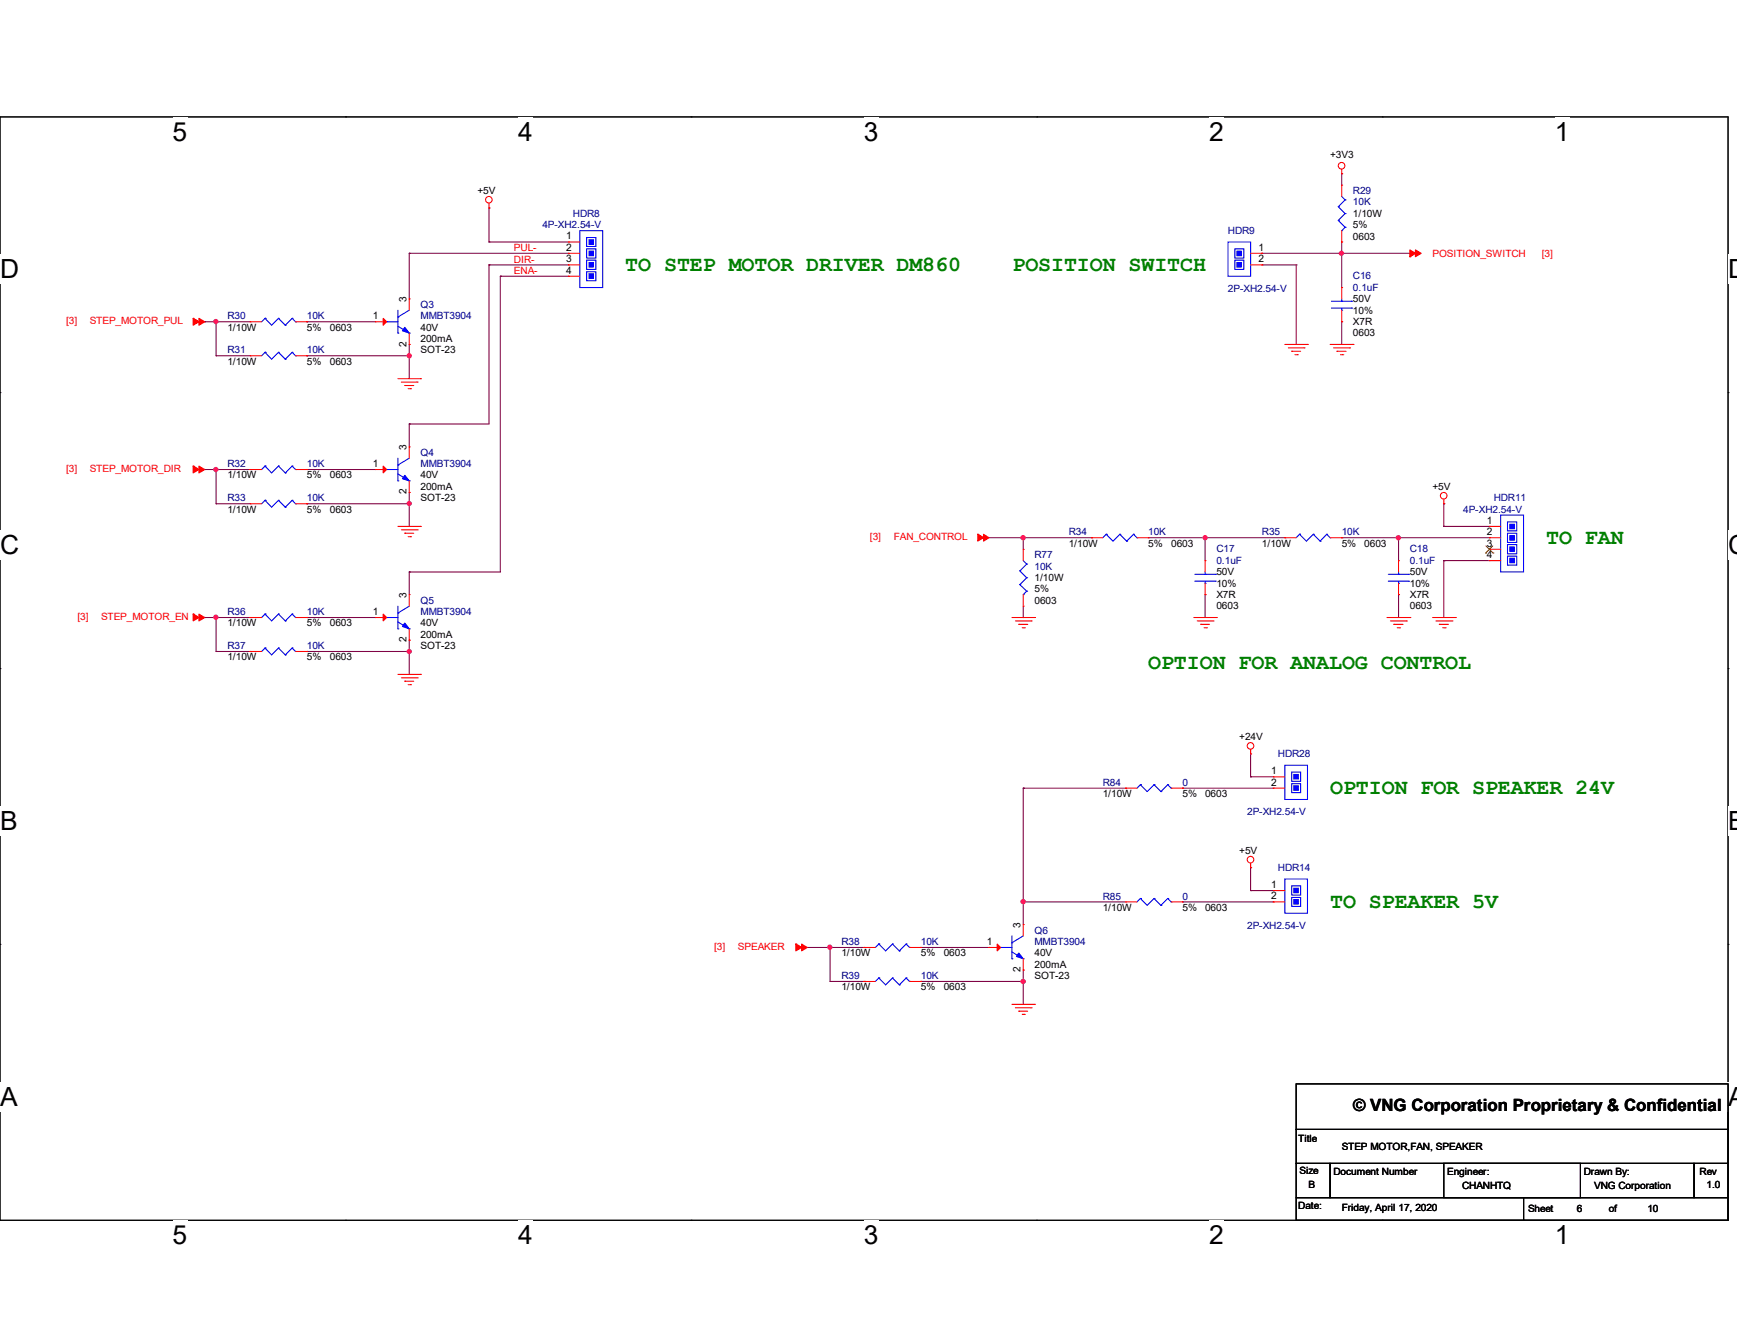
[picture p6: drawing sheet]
<svg xmlns="http://www.w3.org/2000/svg" width="279mm" height="216mm" viewBox="0 0 279 216" stroke-linecap="round" stroke-linejoin="round" font-family="sans-serif">
<path d="M0 18.8h278v177.4h-278z" fill="none" stroke="#000" stroke-width=".17"/>
<g fill="#fff">
<path d="M27.8 18.8h2.3v4.7h-2.3z"/>
<path d="M27.8 196.2h2.3v4.7h-2.3z"/>
</g>
<path d="M55.6 18.8h.1M55.6 196.2h.1" fill="none" stroke="#000" stroke-width=".17"/>
<g fill="#fff">
<path d="M83.4 18.8h2.3v4.7h-2.3z"/>
<path d="M83.4 196.2h2.3v4.7h-2.3z"/>
</g>
<path d="M111.2 18.8h.1M111.2 196.2h.1" fill="none" stroke="#000" stroke-width=".17"/>
<g fill="#fff">
<path d="M138.9 18.8h2.4v4.7h-2.4z"/>
<path d="M138.9 196.2h2.4v4.7h-2.4z"/>
</g>
<path d="M166.8 18.8h.1M166.8 196.2h.1" fill="none" stroke="#000" stroke-width=".17"/>
<g fill="#fff">
<path d="M194.5 18.8h2.4v4.7h-2.4z"/>
<path d="M194.5 196.2h2.4v4.7h-2.4z"/>
</g>
<path d="M222.3 18.8h.1M222.3 196.2h.1" fill="none" stroke="#000" stroke-width=".17"/>
<g fill="#fff">
<path d="M250.1 18.8h2.4v4.7h-2.4z"/>
<path d="M250.1 196.2h2.4v4.7h-2.4z"/>
<path d="M0 40.9h3v4.8h-3z"/>
<path d="M278 40.9h1.4v4.8h-1.4z"/>
<path d="M0 85.3h3v4.7h-3z"/>
<path d="M278 85.3h1.4v4.7h-1.4z"/>
</g>
<path d="M0 63.1h.1M278 63.1h.1" fill="none" stroke="#000" stroke-width=".17"/>
<g fill="#fff">
<path d="M0 129.6h2.8v4.8h-2.8z"/>
<path d="M278 129.6h1.4v4.8h-1.4z"/>
</g>
<path d="M0 107.5h.1M278 107.5h.1" fill="none" stroke="#000" stroke-width=".17"/>
<g fill="#fff">
<path d="M0 173.9h2.8v4.8h-2.8z"/>
<path d="M277.9 173.9h1.5v4.8h-1.5z"/>
</g>
<path d="M0 151.8h.1M278 151.8h.1M208.5 174.2h69.5v7.4h-69.5zM208.5 181.6h69.5v5.4h-69.5zM208.5 187h5.5v5.5h-5.5zM208.5 192.5h36.6v3.7h-36.6zM214 187h58.5v5.5h-58.5zM232.2 187h22v5.5h-22zM245.1 192.5h32.9v3.7h-32.9zM272.5 187h5.5v5.5h-5.5z" fill="none" stroke="#000" stroke-width=".17"/>
<g fill="none" stroke="#800040" stroke-width=".17">
<path d="M78.7 33.4h.1M78.7 38.9h.1M78.7 33.4v5.5M78.7 38.9h12.7M215.8 38.9h.1M215.8 27.9h.1M215.8 27.9v1.9M215.8 38.9v7.3M32.9 51.7h.1M32.9 51.7h7.3M34.8 51.7h.1M34.8 57.2h.1"/>
<path d="M34.8 57.2h5.4M34.8 51.7v5.5M49.4 51.7h.1M49.4 57.2h.1M49.4 51.7h11M49.4 57.2h16.4M65.8 57.2h.1M65.8 55.4h.1M65.8 40.7h.1M65.8 40.7v7.3M65.8 55.4v5.5M65.8 40.7h25.6"/>
<path d="M78.7 42.6h.1M78.7 42.6v25.6h-12.9M78.7 42.6h12.7M80.5 44.4h.1M80.5 44.4v47.5h-14.7M80.5 44.4h10.9M203 40.7h.1M203 42.6h.1M203 40.7h23.8M203 42.6h5.5M208.5 42.6h.1M208.5 42.6v12.8"/>
<path d="M215.8 51.7h.1M215.8 40.7h.1M215.8 51.7v3.7M226.8 40.7h.1M32.9 75.5h.1M32.9 75.5h7.3M34.8 75.5h.1M34.8 75.5v5.5M49.4 75.5h.1M49.4 75.5h11M65.8 79.2h.1M65.8 68.2h.1"/>
<path d="M65.8 68.2v3.6M65.8 79.2v5.4M32.9 99.3h.1M32.9 99.3h7.3M34.8 81h.1M34.8 99.3h.1M34.8 99.3v5.4M34.8 81h5.4M49.4 81h.1M49.4 99.3h.1M49.4 81h16.4M49.4 99.3h11"/>
<path d="M65.8 81h.1M65.8 91.9h.1M65.8 91.9v3.7M159.1 86.4h16.5M164.6 86.4h.1M164.6 99.3h.1M164.6 86.4v1.9M164.6 97.5v1.8M175.6 86.4h.1M184.7 86.4h.1M184.7 86.4h22M193.8 86.4h.1"/>
<path d="M193.8 95.6h.1M193.8 86.4v3.7M193.8 95.6v3.7M215.8 86.4h.1M215.8 86.4h23.8M225 86.4h.1M225 95.6h.1M225 86.4v3.7M225 95.6v3.7M232.2 84.6h.1M232.2 90.1h.1M232.2 81h.1"/>
<path d="M232.2 84.6h7.4M232.2 90.1h7.4M232.2 81v3.6M232.2 90.1v9.2M34.8 104.7h.1M34.8 104.7h5.4M49.4 104.7h.1M49.4 104.7h16.4M65.8 102.9h.1M65.8 104.7h.1M65.8 102.9v5.5M164.6 126.7h.1"/>
<path d="M164.6 126.7v21.9M164.6 126.7h16.5M190.2 126.7h.1M190.2 126.7h14.6M201.2 139.5h.1M201.2 124.9h.1M201.2 121.2h.1M201.2 121.2v3.7M201.2 139.5v3.7M201.2 124.9h3.6M129.8 152.3h.1M129.8 152.3h9.2"/>
<path d="M133.5 152.3h.1M133.5 157.8h.1M133.5 157.8h5.5M133.5 152.3v5.5M148.1 152.3h.1M148.1 157.8h.1M148.1 152.3h11M148.1 157.8h16.5M164.6 157.8h.1M164.6 156h.1M164.6 145h.1M164.6 156v5.5"/>
<path d="M164.6 145h16.5M190.2 145h.1M190.2 145h14.6M201.2 143.2h.1M201.2 143.2h3.6"/>
</g>
<g fill="#f0f" stroke="#f0f" stroke-width=".17">
<circle cx="65.8" cy="57.2" r=".34"/>
<circle cx="34.7" cy="51.7" r=".34"/>
<circle cx="65.8" cy="80.9" r=".34"/>
<circle cx="34.7" cy="75.5" r=".34"/>
<circle cx="65.8" cy="104.7" r=".34"/>
<circle cx="34.7" cy="99.2" r=".34"/>
<circle cx="215.8" cy="40.7" r=".34"/>
<circle cx="224.9" cy="86.4" r=".34"/>
<circle cx="193.8" cy="86.4" r=".34"/>
<circle cx="133.5" cy="152.3" r=".34"/>
<circle cx="164.6" cy="157.8" r=".35"/>
<circle cx="164.6" cy="86.4" r=".35"/>
<circle cx="164.6" cy="144.9" r=".35"/>
</g>
<g fill="none" stroke="#f00" stroke-width=".17">
<path d="M78.7 33.4h.1M78.7 32.7v.7M91.4 38.9h.1M91.4 38.9h1.9M215.8 27.9h.1M215.8 29.8h.1M215.8 38.9h.1M215.8 27.2v.7M215.8 29.8v1.8M215.8 37.1v1.8M31.1 51.2h.1M31.1 51.2l.9 .5"/>
<path d="M40.2 57.2h.1M40.2 51.7h.1M40.2 57.2h1.9M40.2 51.7h1.9M47.5 57.2h1.9M47.5 51.7h1.9M49.4 57.2h.1M49.4 51.7h.1M60.4 51.7h.1M60.4 51.7h1.8M65.8 55.4h.1M65.8 48h.1"/>
<path d="M65.8 48v1.9M65.8 53.6v1.8M91.4 42.6h.1M91.4 40.7h.1M91.4 44.4h.1M91.4 40.7h1.9M91.4 42.6h1.9M91.4 44.4h1.9M201.2 40.7h1.8M201.2 42.6h1.8M203 40.7h.1M203 42.6h.1"/>
<path d="M206.7 55.4h3.6M207.2 55.9h2.6M207.8 56.5h.1M207.8 56.5h1.4M208.3 57h.4M208.7 57h.1M209.8 55.9h.1M210.3 55.4h.1M214 55.4h3.6M214.5 55.9h2.6M215.1 56.5h.1M215.1 56.5h1.4"/>
<path d="M215.6 57h.4M215.8 46.2h.1M215.8 51.7h.1M215.8 46.2v1.8M215.8 49.9v1.8M216 57h.1M217.1 55.9h.1M217.6 55.4h.1M226.8 41.3h.1M227.7 40.7l-.9 .6M31.1 74.9h.1M31.1 74.9l.9 .6"/>
<path d="M40.2 75.5h.1M40.2 75.5h1.9M47.5 75.5h1.9M49.4 75.5h.1M60.4 75.5h.1M60.4 75.5h1.8M64 60.9h3.6M64.6 61.4h2.5M65.1 62h.1M65.1 62h1.4M65.7 62.5h.3M65.8 79.2h.1"/>
<path d="M65.8 71.8h.1M65.8 71.8v1.9M65.8 77.3v1.9M66 62.5h.1M67.1 61.4h.1M67.6 60.9h.1M31.1 98.7h.1M31.1 98.7l.9 .6M40.2 81h.1M40.2 99.3h.1M40.2 99.3h1.9M40.2 81h1.9"/>
<path d="M47.5 99.3h1.9M47.5 81h1.9M49.4 81h.1M49.4 99.3h.1M60.4 99.3h.1M60.4 99.3h1.8M64 84.6h3.6M64.6 85.2h2.5M65.1 85.7h.1M65.1 85.7h1.4M65.7 86.3h.3M65.8 95.6h.1"/>
<path d="M65.8 95.6v1.9M66 86.3h.1M67.1 85.2h.1M67.6 84.6h.1M157.3 85.9h.1M157.3 85.9l.9 .5M162.8 99.3h3.6M163.3 99.8h2.6M164.6 88.3h.1M164.6 97.5h.1M164.6 88.3v1.8M164.6 95.6v1.9"/>
<path d="M165.9 99.8h.1M166.4 99.3h.1M175.6 86.4h.1M175.6 86.4h1.8M182.9 86.4h1.8M184.7 86.4h.1M192 99.3h3.7M192.6 99.8h2.5M193.8 90.1h.1M193.8 95.6h.1M193.8 90.1v1.8M193.8 93.8v1.8"/>
<path d="M195.1 99.8h.1M195.7 99.3h.1M206.7 86.4h.1M206.7 86.4h1.8M214 86.4h1.8M215.8 86.4h.1M223.1 99.3h3.7M223.6 99.8h2.6M225 90.1h.1M225 95.6h.1M225 90.1v1.8M225 93.8v1.8"/>
<path d="M226.2 99.8h.1M226.8 99.3h.1M230.4 99.3h3.7M231 99.8h2.6M232.2 81h.1M232.2 80.3v.7M233.6 99.8h.1M234.1 99.3h.1M239.6 84.6h.1M239.6 88.3h.1M239.6 86.4h.1M239.6 90.1h.1"/>
<path d="M239.6 84.6h1.8M239.6 86.4h1.8M239.6 88.3h1.8M239.6 90.1h1.8M40.2 104.7h.1M40.2 104.7h1.9M47.5 104.7h1.9M49.4 104.7h.1M64 108.4h3.6M64.6 109h2.5M65.1 109.5h.1M65.1 109.5h1.4"/>
<path d="M65.7 110.1h.3M65.8 102.9h.1M65.8 101.1v1.8M66 110.1h.1M67.1 109h.1M67.6 108.4h.1M163.9 100.4h.1M163.9 100.4h1.4M164.4 100.9h.4M164.8 100.9h.1M193.1 100.4h.1M193.1 100.4h1.5"/>
<path d="M193.7 100.9h.4M194.1 100.9h.1M224.2 100.4h.1M224.2 100.4h1.5M224.7 100.9h.4M225.1 100.9h.1M231.5 100.4h.1M231.5 100.4h1.5M232.1 100.9h.4M232.5 100.9h.1M181.1 126.7h.1M181.1 126.7h1.8"/>
<path d="M188.4 126.7h1.8M190.2 126.7h.1M201.2 139.5h.1M201.2 121.2h.1M201.2 120.5v.7M201.2 138.8v.7M204.8 124.9h.1M204.8 126.7h.1M204.8 124.9h1.9M204.8 126.7h1.9M128 151.8h.1M128 151.8l.9 .5"/>
<path d="M139 157.8h.1M139 152.3h.1M139 157.8h1.8M139 152.3h1.8M146.3 157.8h1.8M146.3 152.3h1.8M148.1 157.8h.1M148.1 152.3h.1M159.1 152.3h.1M159.1 152.3h1.9M164.6 156h.1M164.6 148.6h.1"/>
<path d="M164.6 148.6v1.9M164.6 154.1v1.9M181.1 145h.1M181.1 145h1.8M188.4 145h1.8M190.2 145h.1M204.8 143.2h.1M204.8 145h.1M204.8 145h1.9M204.8 143.2h1.9M162.8 161.5h3.6M163.3 162h2.6"/>
<path d="M163.9 162.6h.1M163.9 162.6h1.4M164.4 163.1h.4M164.8 163.1h.1M165.9 162h.1M166.4 161.5h.1"/>
<circle cx="78.6" cy="32.1" r=".53"/>
<circle cx="215.8" cy="26.6" r=".53"/>
<circle cx="232.2" cy="79.7" r=".53"/>
<circle cx="201.1" cy="119.9" r=".53"/>
<circle cx="201.1" cy="138.2" r=".53"/>
</g>
<g fill="#f00" stroke="#f00" stroke-width=".17">
<path d="M160.4 151.8l.6 .5-.6 .6z"/>
<path d="M61.6 74.9l.6 .6-.6 .5z"/>
<path d="M61.6 51.2l.6 .5-.6 .6z"/>
<path d="M61.6 98.7l.6 .6-.6 .5z"/>
<path d="M32 51.2l.9 .5-.9 .6z" fill-rule="evenodd"/>
<path d="M31.1 51.2l.9 .5-.9 .6z" fill-rule="evenodd"/>
<path d="M32 74.9l.9 .6-.9 .5z" fill-rule="evenodd"/>
<path d="M31.1 74.9l.9 .6-.9 .5z" fill-rule="evenodd"/>
<path d="M32 98.7l.9 .6-.9 .5z" fill-rule="evenodd"/>
<path d="M31.1 98.7l.9 .6-.9 .5z" fill-rule="evenodd"/>
<path d="M128.9 151.8l.9 .5-.9 .6z" fill-rule="evenodd"/>
<path d="M128 151.8l.9 .5-.9 .6z" fill-rule="evenodd"/>
<path d="M227.7 40.2l.9 .5-.9 .6z" fill-rule="evenodd"/>
<path d="M226.8 40.2l.9 .5-.9 .6z" fill-rule="evenodd"/>
<path d="M158.2 85.9l.9 .5-.9 .6z" fill-rule="evenodd"/>
<path d="M157.3 85.9l.9 .5-.9 .6z" fill-rule="evenodd"/>
</g>
<g fill="none" stroke="#00f" stroke-width=".17">
<path d="M93.3 37.1h3.6v9.1h-3.6zM94.4 38.2h1.4v1.4h-1.4zM197.5 38.9h3.7v5.5h-3.7zM215.3 33.2h.1M215.3 35.4h.1M215.3 33.2l1.1 1.1M215.3 35.4l1.1 1.1M215.8 37.1h.1M215.8 31.6l.6 .5M216.4 32.1h.1M216.4 34.3h.1M216.4 36.5h.1"/>
<path d="M216.4 32.1l-1.1 1.1M216.4 34.3l-1.1 1.1M216.4 36.5l-.6 .6M42.6 56.6h.1M42.6 51.2h.1M42.6 56.6l-.5 .6M42.6 56.6l1.1 1.1 1.1-1.1M42.6 51.2l-.5 .5M42.6 51.2l1.1 1.1 1.1-1.1M44.8 56.6h.1M44.8 51.2h.1M44.8 56.6l1.1 1.1"/>
<path d="M44.8 51.2l1.1 1.1M45.9 57.7h.1M45.9 52.3h.1M47 56.6h.1M47 51.2h.1M47 56.6l-1.1 1.1M47 56.6l.5 .6M47 51.2l-1.1 1.1M47 51.2l.5 .5M47.5 57.2h.1M47.5 51.7h.1M62.2 51.7h.1"/>
<path d="M62.2 51.7h1.8M64 51h.1M64 53.6h.1M64 49.9v3.7M64 52.5l1.8 1.1M65.8 53.6h.1M65.8 49.9l-1.8 1.1M94.4 40h1.4v1.5h-1.4zM94.4 41.8h1.4v1.5h-1.4zM94.4 43.7h1.4v1.4h-1.4zM198.6 40h1.5v1.5h-1.5zM198.6 41.8h1.5v1.5h-1.5z"/>
<path d="M214.2 49.5h3.2M214.2 48.4h3.2M215.8 48.4h.1M215.8 49.9h.1M215.8 48v.4M215.8 49.5v.4M217.4 49.5h.1M217.4 48.4h.1M42.6 74.9h.1M42.6 74.9l-.5 .6M42.6 74.9l1.1 1.1 1.1-1.1M44.8 74.9h.1"/>
<path d="M44.8 74.9l1.1 1.1M45.9 76h.1M47 74.9h.1M47 74.9l-1.1 1.1M47 74.9l.5 .6M47.5 75.5h.1M62.2 75.5h.1M62.2 75.5h1.8M64 74.8h.1M64 77.3h.1M64 76.2l1.8 1.1M64 73.7v3.6"/>
<path d="M65.8 77.3h.1M65.8 73.7l-1.8 1.1M42.6 80.4h.1M42.6 98.7h.1M42.6 80.4l-.5 .6M42.6 80.4l1.1 1.1 1.1-1.1M42.6 98.7l-.5 .6M42.6 98.7l1.1 1.1 1.1-1.1M44.8 80.4h.1M44.8 98.7h.1M44.8 80.4l1.1 1.1M44.8 98.7l1.1 1.1"/>
<path d="M45.9 81.5h.1M45.9 99.8h.1M47 80.4h.1M47 98.7h.1M47 80.4l-1.1 1.1M47 80.4l.5 .6M47 98.7l-1.1 1.1M47 98.7l.5 .6M47.5 81h.1M47.5 99.3h.1M62.2 99.3h.1M62.2 99.3h1.8"/>
<path d="M64 98.6h.1M64 97.5v3.6M64 100l1.8 1.1M65.8 97.5l-1.8 1.1M164 91.8h.1M164 94h.1M164 91.8l1.1 1.1M164 94l1.1 1M164.6 95.6h.1M164.6 90.1l.5 .6M165.1 90.7h.1M165.1 92.9h.1"/>
<path d="M165.1 95h.1M165.1 90.7l-1.1 1.1M165.1 92.9l-1.1 1.1M165.1 95l-.5 .6M177.9 85.9h.1M177.9 85.9l-.5 .5M177.9 85.9l1.1 1.1 1.1-1.1M180.1 85.9h.1M180.1 85.9l1.1 1.1M181.2 87h.1M182.3 85.9h.1M182.3 85.9l-1.1 1.1"/>
<path d="M182.3 85.9l.6 .5M182.9 86.4h.1M192.2 93.4h3.3M192.2 92.3h3.3M193.8 92.3h.1M193.8 93.8h.1M193.8 91.9v.4M193.8 93.4v.4M195.5 93.4h.1M195.5 92.3h.1M209 85.9h.1M209 85.9l-.5 .5"/>
<path d="M209 85.9l1.1 1.1 1.1-1.1M211.2 85.9h.1M211.2 85.9l1.1 1.1M212.3 87h.1M213.4 85.9h.1M213.4 85.9l-1.1 1.1M213.4 85.9l.6 .5M214 86.4h.1M223.3 93.4h3.3M223.3 92.3h3.3M225 92.3h.1M225 93.8h.1"/>
<path d="M225 91.9v.4M225 93.4v.4M226.6 93.4h.1M226.6 92.3h.1M241.4 82.8h3.7v9.1h-3.7zM242.5 83.9h1.5v1.4h-1.5zM242.5 85.7h1.5v1.5h-1.5zM242.5 87.5h1.5v1.5h-1.5zM242.5 89.4h1.5v1.4h-1.5zM42.6 104.2h.1M42.6 104.2l-.5 .5M42.6 104.2l1.1 1.1 1.1-1.1"/>
<path d="M44.8 104.2h.1M44.8 104.2l1.1 1.1M45.9 105.3h.1M47 104.2h.1M47 104.2l-1.1 1.1M47 104.2l.5 .5M47.5 104.7h.1M64 101.1h.1M65.8 101.1h.1M183.4 126.2h.1M183.4 126.2l-.5 .5M183.4 126.2l1.1 1.1 1.1-1.1"/>
<path d="M185.6 126.2h.1M185.6 126.2l1.1 1.1M186.7 127.3h.1M187.8 126.2h.1M187.8 126.2l-1.1 1.1M187.8 126.2l.6 .5M188.4 126.7h.1M206.7 123h3.6v5.5h-3.6zM207.8 124.1h1.4v1.5h-1.4zM207.8 126h1.4v1.4h-1.4zM141.4 157.2h.1M141.4 151.8h.1"/>
<path d="M141.4 157.2l-.6 .6M141.4 157.2l1.1 1.1 1.1-1.1M141.4 151.8l-.6 .5M141.4 151.8l1.1 1.1 1.1-1.1M143.6 157.2h.1M143.6 151.8h.1M143.6 157.2l1.1 1.1M143.6 151.8l1.1 1.1M144.7 158.3h.1M144.7 152.9h.1M145.8 157.2h.1M145.8 151.8h.1"/>
<path d="M145.8 157.2l-1.1 1.1M145.8 157.2l.5 .6M145.8 151.8l-1.1 1.1M145.8 151.8l.5 .5M146.3 157.8h.1M146.3 152.3h.1M161 152.3h.1M161 152.3h1.8M162.8 151.6h.1M162.8 154.1h.1M162.8 153l1.8 1.1M162.8 150.5v3.6"/>
<path d="M164.6 154.1h.1M164.6 150.5l-1.8 1.1M183.4 144.4h.1M183.4 144.4l-.5 .6M183.4 144.4l1.1 1.1 1.1-1.1M185.6 144.4h.1M185.6 144.4l1.1 1.1M186.7 145.5h.1M187.8 144.4h.1M187.8 144.4l-1.1 1.1M187.8 144.4l.6 .6M188.4 145h.1"/>
<path d="M206.7 141.3h3.6v5.5h-3.6zM207.8 142.4h1.4v1.5h-1.4zM207.8 144.3h1.4v1.4h-1.4z"/>
</g>
<g fill="#00f" stroke="#00f" stroke-width=".17">
<path d="M163.9 153.2l.7 .9-1.1-.3z"/>
<path d="M65.1 76.4l.7 .9-1.1-.3z"/>
<path d="M65.1 52.6l.7 1-1.1-.4z"/>
<path d="M65.1 100.2l.7 .9-1.1-.4z"/>
<path d="M208.1 124.5h.7v.7h-.7z" fill-rule="evenodd"/>
<path d="M208.1 126.3h.7v.7h-.7z" fill-rule="evenodd"/>
<path d="M242.9 84.3h.7v.7h-.7z" fill-rule="evenodd"/>
<path d="M242.9 86.1h.7v.7h-.7z" fill-rule="evenodd"/>
<path d="M242.9 87.9h.7v.7h-.7z" fill-rule="evenodd"/>
<path d="M242.9 89.7h.7v.8h-.7z" fill-rule="evenodd"/>
<path d="M199 40.4h.7v.7h-.7z" fill-rule="evenodd"/>
<path d="M199 42.2h.7v.7h-.7z" fill-rule="evenodd"/>
<path d="M94.7 38.6h.8v.7h-.8z" fill-rule="evenodd"/>
<path d="M94.7 40.4h.8v.7h-.8z" fill-rule="evenodd"/>
<path d="M94.7 42.2h.8v.7h-.8z" fill-rule="evenodd"/>
<path d="M94.7 44h.8v.7h-.8z" fill-rule="evenodd"/>
<path d="M208.1 142.8h.7v.7h-.7z" fill-rule="evenodd"/>
<path d="M208.1 144.6h.7v.7h-.7z" fill-rule="evenodd"/>
</g>
<path d="M239 88.9h.1M239 87.8l1.2 1.1M240.1 87.8l-1.1 1.1M240.2 88.9h.1" fill="none" stroke="#804000" stroke-width=".16"/>
<g font-size="4.2">
<text x="27.8" y="22.6">5</text>
<text x="83.4" y="22.6">4</text>
<text x="138.9" y="22.6">3</text>
<text x="194.5" y="22.6">2</text>
<text x="250.1" y="22.6">1</text>
<text x="0" y="44.7">D</text>
<text x="278" y="44.7">D</text>
<text x="0" y="89.1">C</text>
<text x="278" y="89.1">C</text>
<text x="0" y="133.4">B</text>
<text x="278" y="133.4">B</text>
<text x="0" y="177.8">A</text>
<text x="278" y="177.8">A</text>
<text x="27.8" y="200">5</text>
<text x="83.4" y="200">4</text>
<text x="138.9" y="200">3</text>
<text x="194.5" y="200">2</text>
<text x="250.1" y="200">1</text>
</g>
<g font-size="3.5" fill="#008000">
<text x="100.6" y="43.6">TO STEP MOTOR DRIVER DM860</text>
<text x="162.8" y="43.6">POSITION SWITCH</text>
<text x="248.7" y="87.5">TO FAN</text>
<text x="184.7" y="107.6">OPTION FOR ANALOG CONTROL</text>
<text x="214" y="127.7">OPTION FOR SPEAKER 24V</text>
<text x="214" y="146">TO SPEAKER 5V</text>
</g>
<text font-size="2.7" x="217.6" y="178.6">© VNG Corporation Proprietary &amp; Confidential</text>
<g font-size="1.7">
<text x="91.1" y="38.5">1</text>
<text x="91.1" y="40.3">2</text>
<text x="202.4" y="40.3">1</text>
<text x="91.1" y="42.2">3</text>
<text x="91.1" y="44">4</text>
<text x="202.4" y="42.2">2</text>
<text x="60" y="51.3">1</text>
<text x="65.4" y="48.6" transform="rotate(-90 65.4 48.6)">3</text>
<text x="65.4" y="55.7" transform="rotate(-90 65.4 55.7)">2</text>
<text x="60" y="75.1">1</text>
<text x="65.4" y="72.4" transform="rotate(-90 65.4 72.4)">3</text>
<text x="65.4" y="79.5" transform="rotate(-90 65.4 79.5)">2</text>
<text x="239.2" y="84.2">1</text>
<text x="239.2" y="87.9">3</text>
<text x="239.2" y="86">2</text>
<text x="239.2" y="89.7">4</text>
<text x="60" y="98.8">1</text>
<text x="65.4" y="96.2" transform="rotate(-90 65.4 96.2)">3</text>
<text x="65.4" y="103.2" transform="rotate(-90 65.4 103.2)">2</text>
<text x="204.5" y="124.5">1</text>
<text x="204.5" y="126.3">2</text>
<text x="204.5" y="142.7">1</text>
<text x="164.2" y="149.2" transform="rotate(-90 164.2 149.2)">3</text>
<text x="204.5" y="144.6">2</text>
<text x="158.7" y="151.9">1</text>
<text x="164.2" y="156.3" transform="rotate(-90 164.2 156.3)">2</text>
</g>
<g font-size="1.6">
<text x="213.9" y="25.4">+3V3</text>
<text x="76.8" y="31.2">+5V</text>
<text x="217.6" y="34.9">1/10W</text>
<text x="217.6" y="36.7">5%</text>
<text x="217.6" y="38.5">0603</text>
<text x="36.6" y="53.2">1/10W</text>
<text x="49.4" y="53.2">5%</text>
<text x="53" y="53.2">0603</text>
<text x="67.6" y="53.2">40V</text>
<text x="217.6" y="52.2">X7R</text>
<text x="217.6" y="48.6">50V</text>
<text x="217.6" y="50.4">10%</text>
<text x="36.6" y="58.6">1/10W</text>
<text x="49.4" y="58.6">5%</text>
<text x="53" y="58.6">0603</text>
<text x="67.6" y="55">200mA</text>
<text x="67.6" y="56.8">SOT-23</text>
<text x="217.6" y="54.1">0603</text>
<text x="36.6" y="76.9">1/10W</text>
<text x="49.4" y="76.9">5%</text>
<text x="53" y="76.9">0603</text>
<text x="67.6" y="76.9">40V</text>
<text x="36.6" y="82.4">1/10W</text>
<text x="49.4" y="82.4">5%</text>
<text x="53" y="82.4">0603</text>
<text x="67.6" y="78.7">200mA</text>
<text x="67.6" y="80.6">SOT-23</text>
<text x="230.4" y="78.7">+5V</text>
<text x="171.9" y="87.9">1/10W</text>
<text x="184.7" y="87.9">5%</text>
<text x="188.4" y="87.9">0603</text>
<text x="203" y="87.9">1/10W</text>
<text x="215.8" y="87.9">5%</text>
<text x="219.5" y="87.9">0603</text>
<text x="166.4" y="93.4">1/10W</text>
<text x="166.4" y="95.2">5%</text>
<text x="195.7" y="92.5">50V</text>
<text x="195.7" y="94.3">10%</text>
<text x="226.8" y="92.5">50V</text>
<text x="226.8" y="94.3">10%</text>
<text x="36.6" y="100.7">1/10W</text>
<text x="49.4" y="100.7">5%</text>
<text x="53" y="100.7">0603</text>
<text x="67.6" y="100.7">40V</text>
<text x="166.4" y="97">0603</text>
<text x="195.7" y="96.1">X7R</text>
<text x="195.7" y="98">0603</text>
<text x="226.8" y="96.1">X7R</text>
<text x="226.8" y="98">0603</text>
<text x="36.6" y="106.2">1/10W</text>
<text x="49.4" y="106.2">5%</text>
<text x="53" y="106.2">0603</text>
<text x="67.6" y="102.5">200mA</text>
<text x="67.6" y="104.4">SOT-23</text>
<text x="199.3" y="119">+24V</text>
<text x="177.4" y="128.1">1/10W</text>
<text x="190.2" y="128.1">5%</text>
<text x="193.8" y="128.1">0603</text>
<text x="199.3" y="137.3">+5V</text>
<text x="177.4" y="146.4">1/10W</text>
<text x="190.2" y="146.4">5%</text>
<text x="193.8" y="146.4">0603</text>
<text x="135.3" y="153.8">1/10W</text>
<text x="148.1" y="153.8">5%</text>
<text x="151.8" y="153.8">0603</text>
<text x="166.4" y="153.8">40V</text>
<text x="166.4" y="155.6">200mA</text>
<text x="135.3" y="159.2">1/10W</text>
<text x="148.1" y="159.2">5%</text>
<text x="151.8" y="159.2">0603</text>
<text x="166.4" y="157.4">SOT-23</text>
<text x="208.8" y="183.6">Title</text>
<text x="215.8" y="184.8">STEP MOTOR,FAN, SPEAKER</text>
<text x="209" y="188.7">Size</text>
<text x="210.5" y="191.1">B</text>
<text x="214.5" y="188.9">Document Number</text>
<text x="232.8" y="188.9">Engineer:</text>
<text x="235.2" y="191.2">CHANHTQ</text>
<text x="254.8" y="188.9">Drawn By:</text>
<text x="256.4" y="191.2">VNG Corporation</text>
<text x="273.4" y="188.9">Rev</text>
<text x="274.5" y="191.1">1.0</text>
<text x="208.8" y="194.4">Date:</text>
<text x="215.8" y="194.7">Friday, April 17, 2020</text>
<text x="245.8" y="194.9">Sheet</text>
<text x="253.7" y="194.9">6</text>
<text x="258.8" y="194.9">of</text>
<text x="265" y="194.9">10</text>
</g>
<g font-size="1.6" fill="#000080">
<text x="92.2" y="34.9">HDR8</text>
<text x="217.6" y="31.2">R29</text>
<text x="217.6" y="33">10K</text>
<text x="87.2" y="36.7">4P-XH2.54-V</text>
<text x="197.5" y="37.6">HDR9</text>
<text x="197.5" y="46.9">2P-XH2.54-V</text>
<text x="217.6" y="44.9">C16</text>
<text x="217.6" y="46.7">0.1uF</text>
<text x="36.6" y="51.3">R30</text>
<text x="49.4" y="51.3">10K</text>
<text x="67.6" y="49.5">Q3</text>
<text x="67.6" y="51.3">MMBT3904</text>
<text x="36.6" y="56.8">R31</text>
<text x="49.4" y="56.8">10K</text>
<text x="36.6" y="75.1">R32</text>
<text x="49.4" y="75.1">10K</text>
<text x="67.6" y="73.3">Q4</text>
<text x="67.6" y="75.1">MMBT3904</text>
<text x="36.6" y="80.6">R33</text>
<text x="49.4" y="80.6">10K</text>
<text x="235.4" y="82.4">4P-XH2.54-V</text>
<text x="240.3" y="80.6">HDR11</text>
<text x="166.4" y="89.7">R77</text>
<text x="171.9" y="86.1">R34</text>
<text x="184.7" y="86.1">10K</text>
<text x="195.7" y="88.8">C17</text>
<text x="203" y="86.1">R35</text>
<text x="215.8" y="86.1">10K</text>
<text x="226.8" y="88.8">C18</text>
<text x="166.4" y="91.6">10K</text>
<text x="195.7" y="90.6">0.1uF</text>
<text x="226.8" y="90.6">0.1uF</text>
<text x="36.6" y="98.9">R36</text>
<text x="49.4" y="98.9">10K</text>
<text x="67.6" y="97">Q5</text>
<text x="67.6" y="98.9">MMBT3904</text>
<text x="36.6" y="104.4">R37</text>
<text x="49.4" y="104.4">10K</text>
<text x="205.6" y="121.8">HDR28</text>
<text x="177.4" y="126.3">R84</text>
<text x="190.2" y="126.3">0</text>
<text x="200.6" y="131.1">2P-XH2.54-V</text>
<text x="205.6" y="140">HDR14</text>
<text x="177.4" y="144.6">R85</text>
<text x="190.2" y="144.6">0</text>
<text x="200.6" y="149.4">2P-XH2.54-V</text>
<text x="135.3" y="151.9">R38</text>
<text x="148.1" y="151.9">10K</text>
<text x="166.4" y="150.1">Q6</text>
<text x="166.4" y="151.9">MMBT3904</text>
<text x="135.3" y="157.4">R39</text>
<text x="148.1" y="157.4">10K</text>
</g>
<g font-size="1.6" fill="#f00">
<text x="82.7" y="40.3">PUL-</text>
<text x="230.4" y="41.3">POSITION_SWITCH</text>
<text x="248" y="41.3">[3]</text>
<text x="82.7" y="42.2">DIR-</text>
<text x="82.7" y="44">ENA-</text>
<text x="10.6" y="52.1">[3]</text>
<text x="14.4" y="52.1">STEP_MOTOR_PUL</text>
<text x="10.6" y="75.8">[3]</text>
<text x="14.4" y="75.8">STEP_MOTOR_DIR</text>
<text x="139.9" y="86.8">[3]</text>
<text x="143.8" y="86.8">FAN_CONTROL</text>
<text x="12.4" y="99.6">[3]</text>
<text x="16.3" y="99.6">STEP_MOTOR_EN</text>
<text x="114.8" y="152.7">[3]</text>
<text x="118.7" y="152.7">SPEAKER</text>
</g>
</svg>
